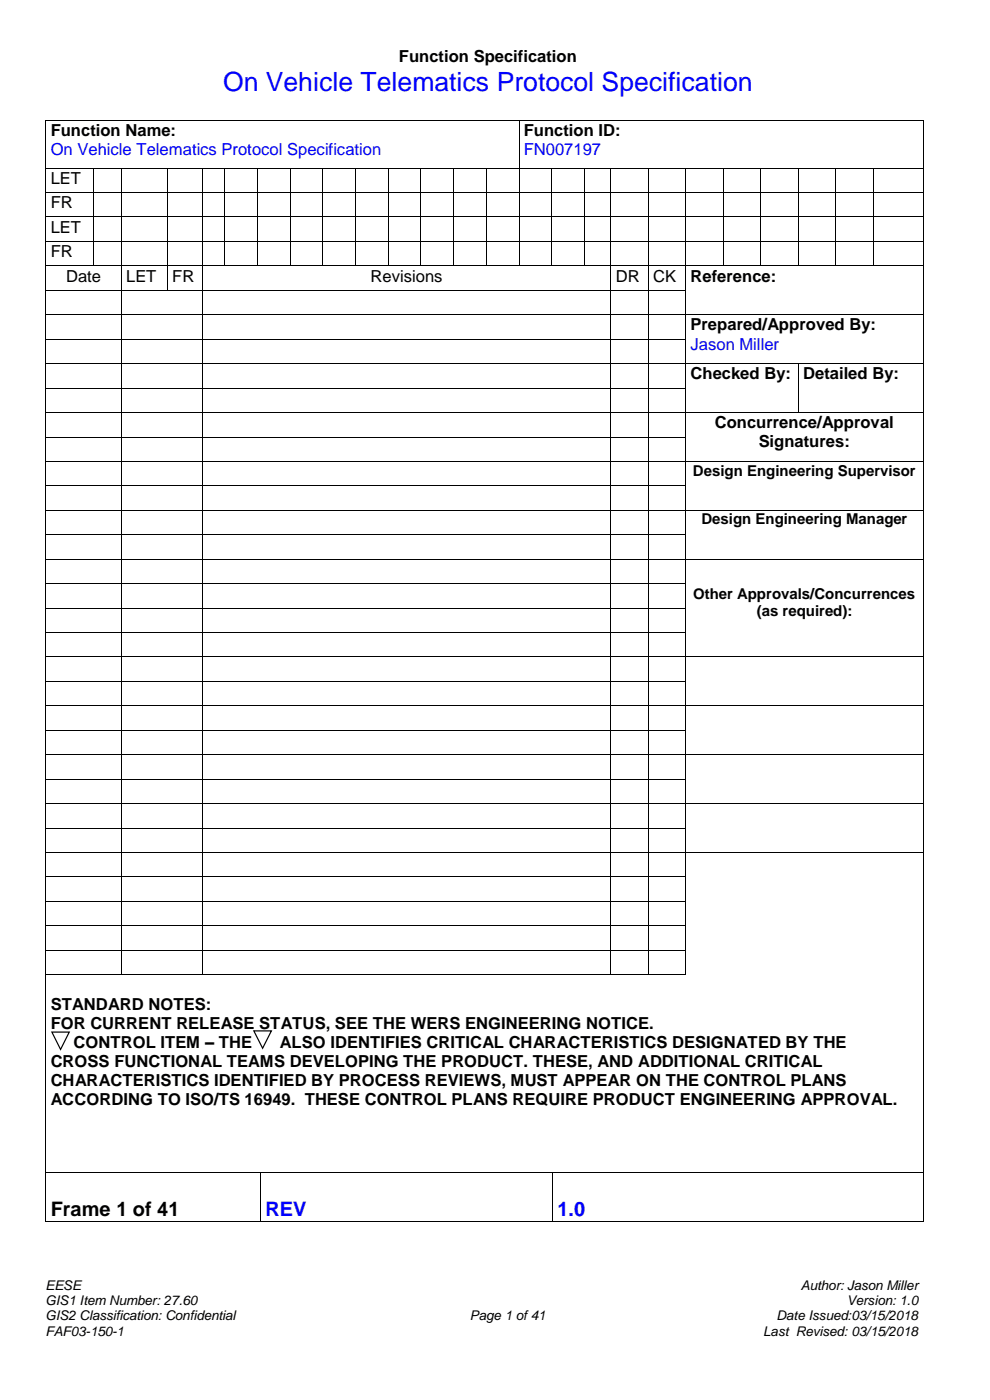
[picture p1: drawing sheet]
<svg xmlns="http://www.w3.org/2000/svg" width="210mm" height="297mm" viewBox="0 0 210 297" stroke-linecap="round" stroke-linejoin="round" font-family="sans-serif">
<g fill="#000">
<path d="M9.7 25.4h.1v.2h-.1z" fill-rule="evenodd"/>
<path d="M9.7 25.4h.1v.2h-.1z" fill-rule="evenodd"/>
<path d="M9.7 35.6h.1v.1h-.1z" fill-rule="evenodd"/>
<path d="M19.9 35.6h.1v.1h-.1z" fill-rule="evenodd"/>
<path d="M25.7 35.6h.1v.1h-.1z" fill-rule="evenodd"/>
<path d="M35.4 35.6h.2v.1h-.2z" fill-rule="evenodd"/>
<path d="M42.9 35.6h.2v.1h-.2z" fill-rule="evenodd"/>
<path d="M47.6 35.6h.2v.1h-.2z" fill-rule="evenodd"/>
<path d="M54.6 35.6h.1v.1h-.1z" fill-rule="evenodd"/>
<path d="M61.5 35.6h.1v.1h-.1z" fill-rule="evenodd"/>
<path d="M68.4 35.6h.2v.1h-.2z" fill-rule="evenodd"/>
<path d="M75.4 35.6h.1v.1h-.1z" fill-rule="evenodd"/>
<path d="M82.3 35.6h.2v.1h-.2z" fill-rule="evenodd"/>
<path d="M89.2 35.6h.2v.1h-.2z" fill-rule="evenodd"/>
<path d="M96.2 35.6h.1v.1h-.1z" fill-rule="evenodd"/>
<path d="M103.1 35.6h.2v.1h-.2z" fill-rule="evenodd"/>
<path d="M110 25.4h.2v.2h-.2z" fill-rule="evenodd"/>
<path d="M110 35.6h.2v.1h-.2z" fill-rule="evenodd"/>
<path d="M116.9 35.6h.2v.1h-.2z" fill-rule="evenodd"/>
<path d="M123.9 35.6h.2v.1h-.2z" fill-rule="evenodd"/>
<path d="M129.5 35.6h.2v.1h-.2z" fill-rule="evenodd"/>
<path d="M137.5 35.6h.2v.1h-.2z" fill-rule="evenodd"/>
<path d="M145.4 35.6h.2v.1h-.2z" fill-rule="evenodd"/>
<path d="M153.4 35.6h.1v.1h-.1z" fill-rule="evenodd"/>
<path d="M161.3 35.6h.2v.1h-.2z" fill-rule="evenodd"/>
<path d="M169.3 35.6h.2v.1h-.2z" fill-rule="evenodd"/>
<path d="M177.2 35.6h.2v.1h-.2z" fill-rule="evenodd"/>
<path d="M185.2 35.6h.2v.1h-.2z" fill-rule="evenodd"/>
<path d="M195.7 25.4h.2v.2h-.2z" fill-rule="evenodd"/>
<path d="M195.7 25.4h.2v.2h-.2z" fill-rule="evenodd"/>
<path d="M195.7 35.6h.2v.1h-.2z" fill-rule="evenodd"/>
<path d="M9.7 40.8h.1v.1h-.1z" fill-rule="evenodd"/>
<path d="M9.7 45.9h.1v.2h-.1z" fill-rule="evenodd"/>
<path d="M9.7 51.1h.1v.2h-.1z" fill-rule="evenodd"/>
<path d="M9.7 56.3h.1v.2h-.1z" fill-rule="evenodd"/>
<path d="M19.9 40.8h.1v.1h-.1z" fill-rule="evenodd"/>
<path d="M19.9 45.9h.1v.2h-.1z" fill-rule="evenodd"/>
<path d="M19.9 51.1h.1v.2h-.1z" fill-rule="evenodd"/>
<path d="M19.9 56.3h.1v.2h-.1z" fill-rule="evenodd"/>
<path d="M25.7 40.8h.1v.1h-.1z" fill-rule="evenodd"/>
<path d="M25.7 45.9h.1v.2h-.1z" fill-rule="evenodd"/>
<path d="M25.7 51.1h.1v.2h-.1z" fill-rule="evenodd"/>
<path d="M25.7 56.3h.1v.2h-.1z" fill-rule="evenodd"/>
<path d="M35.4 40.8h.2v.1h-.2z" fill-rule="evenodd"/>
<path d="M35.4 45.9h.2v.2h-.2z" fill-rule="evenodd"/>
<path d="M35.4 51.1h.2v.2h-.2z" fill-rule="evenodd"/>
<path d="M35.4 56.3h.2v.2h-.2z" fill-rule="evenodd"/>
<path d="M42.9 40.8h.2v.1h-.2z" fill-rule="evenodd"/>
<path d="M42.9 45.9h.2v.2h-.2z" fill-rule="evenodd"/>
<path d="M42.9 51.1h.2v.2h-.2z" fill-rule="evenodd"/>
<path d="M42.9 56.3h.2v.2h-.2z" fill-rule="evenodd"/>
<path d="M47.6 40.8h.2v.1h-.2z" fill-rule="evenodd"/>
<path d="M47.6 45.9h.2v.2h-.2z" fill-rule="evenodd"/>
<path d="M47.6 51.1h.2v.2h-.2z" fill-rule="evenodd"/>
<path d="M47.6 56.3h.2v.2h-.2z" fill-rule="evenodd"/>
<path d="M54.6 40.8h.1v.1h-.1z" fill-rule="evenodd"/>
<path d="M54.6 45.9h.1v.2h-.1z" fill-rule="evenodd"/>
<path d="M54.6 51.1h.1v.2h-.1z" fill-rule="evenodd"/>
<path d="M54.6 56.3h.1v.2h-.1z" fill-rule="evenodd"/>
<path d="M61.5 40.8h.1v.1h-.1z" fill-rule="evenodd"/>
<path d="M61.5 45.9h.1v.2h-.1z" fill-rule="evenodd"/>
<path d="M61.5 51.1h.1v.2h-.1z" fill-rule="evenodd"/>
<path d="M61.5 56.3h.1v.2h-.1z" fill-rule="evenodd"/>
<path d="M68.4 40.8h.2v.1h-.2z" fill-rule="evenodd"/>
<path d="M68.4 45.9h.2v.2h-.2z" fill-rule="evenodd"/>
<path d="M68.4 51.1h.2v.2h-.2z" fill-rule="evenodd"/>
<path d="M68.4 56.3h.2v.2h-.2z" fill-rule="evenodd"/>
<path d="M75.4 40.8h.1v.1h-.1z" fill-rule="evenodd"/>
<path d="M75.4 45.9h.1v.2h-.1z" fill-rule="evenodd"/>
<path d="M75.4 51.1h.1v.2h-.1z" fill-rule="evenodd"/>
<path d="M75.4 56.3h.1v.2h-.1z" fill-rule="evenodd"/>
<path d="M82.3 40.8h.2v.1h-.2z" fill-rule="evenodd"/>
<path d="M82.3 45.9h.2v.2h-.2z" fill-rule="evenodd"/>
<path d="M82.3 51.1h.2v.2h-.2z" fill-rule="evenodd"/>
<path d="M82.3 56.3h.2v.2h-.2z" fill-rule="evenodd"/>
<path d="M89.2 40.8h.2v.1h-.2z" fill-rule="evenodd"/>
<path d="M89.2 45.9h.2v.2h-.2z" fill-rule="evenodd"/>
<path d="M89.2 51.1h.2v.2h-.2z" fill-rule="evenodd"/>
<path d="M89.2 56.3h.2v.2h-.2z" fill-rule="evenodd"/>
<path d="M96.2 40.8h.1v.1h-.1z" fill-rule="evenodd"/>
<path d="M96.2 45.9h.1v.2h-.1z" fill-rule="evenodd"/>
<path d="M96.2 51.1h.1v.2h-.1z" fill-rule="evenodd"/>
<path d="M96.2 56.3h.1v.2h-.1z" fill-rule="evenodd"/>
<path d="M103.1 40.8h.2v.1h-.2z" fill-rule="evenodd"/>
<path d="M103.1 45.9h.2v.2h-.2z" fill-rule="evenodd"/>
<path d="M103.1 51.1h.2v.2h-.2z" fill-rule="evenodd"/>
<path d="M103.1 56.3h.2v.2h-.2z" fill-rule="evenodd"/>
<path d="M110 40.8h.2v.1h-.2z" fill-rule="evenodd"/>
<path d="M110 45.9h.2v.2h-.2z" fill-rule="evenodd"/>
<path d="M110 51.1h.2v.2h-.2z" fill-rule="evenodd"/>
<path d="M110 56.3h.2v.2h-.2z" fill-rule="evenodd"/>
<path d="M116.9 40.8h.2v.1h-.2z" fill-rule="evenodd"/>
<path d="M116.9 45.9h.2v.2h-.2z" fill-rule="evenodd"/>
<path d="M116.9 51.1h.2v.2h-.2z" fill-rule="evenodd"/>
<path d="M116.9 56.3h.2v.2h-.2z" fill-rule="evenodd"/>
<path d="M123.9 40.8h.2v.1h-.2z" fill-rule="evenodd"/>
<path d="M123.9 45.9h.2v.2h-.2z" fill-rule="evenodd"/>
<path d="M123.9 51.1h.2v.2h-.2z" fill-rule="evenodd"/>
<path d="M123.9 56.3h.2v.2h-.2z" fill-rule="evenodd"/>
<path d="M129.5 40.8h.2v.1h-.2z" fill-rule="evenodd"/>
<path d="M129.5 45.9h.2v.2h-.2z" fill-rule="evenodd"/>
<path d="M129.5 51.1h.2v.2h-.2z" fill-rule="evenodd"/>
<path d="M129.5 56.3h.2v.2h-.2z" fill-rule="evenodd"/>
<path d="M137.5 40.8h.2v.1h-.2z" fill-rule="evenodd"/>
<path d="M137.5 45.9h.2v.2h-.2z" fill-rule="evenodd"/>
<path d="M137.5 51.1h.2v.2h-.2z" fill-rule="evenodd"/>
<path d="M137.5 56.3h.2v.2h-.2z" fill-rule="evenodd"/>
<path d="M145.4 40.8h.2v.1h-.2z" fill-rule="evenodd"/>
<path d="M145.4 45.9h.2v.2h-.2z" fill-rule="evenodd"/>
<path d="M145.4 51.1h.2v.2h-.2z" fill-rule="evenodd"/>
<path d="M145.4 56.3h.2v.2h-.2z" fill-rule="evenodd"/>
<path d="M153.4 40.8h.1v.1h-.1z" fill-rule="evenodd"/>
<path d="M153.4 45.9h.1v.2h-.1z" fill-rule="evenodd"/>
<path d="M153.4 51.1h.1v.2h-.1z" fill-rule="evenodd"/>
<path d="M153.4 56.3h.1v.2h-.1z" fill-rule="evenodd"/>
<path d="M161.3 40.8h.2v.1h-.2z" fill-rule="evenodd"/>
<path d="M161.3 45.9h.2v.2h-.2z" fill-rule="evenodd"/>
<path d="M161.3 51.1h.2v.2h-.2z" fill-rule="evenodd"/>
<path d="M161.3 56.3h.2v.2h-.2z" fill-rule="evenodd"/>
<path d="M169.3 40.8h.2v.1h-.2z" fill-rule="evenodd"/>
<path d="M169.3 45.9h.2v.2h-.2z" fill-rule="evenodd"/>
<path d="M169.3 51.1h.2v.2h-.2z" fill-rule="evenodd"/>
<path d="M169.3 56.3h.2v.2h-.2z" fill-rule="evenodd"/>
<path d="M177.2 40.8h.2v.1h-.2z" fill-rule="evenodd"/>
<path d="M177.2 45.9h.2v.2h-.2z" fill-rule="evenodd"/>
<path d="M177.2 51.1h.2v.2h-.2z" fill-rule="evenodd"/>
<path d="M177.2 56.3h.2v.2h-.2z" fill-rule="evenodd"/>
<path d="M185.2 40.8h.2v.1h-.2z" fill-rule="evenodd"/>
<path d="M185.2 45.9h.2v.2h-.2z" fill-rule="evenodd"/>
<path d="M185.2 51.1h.2v.2h-.2z" fill-rule="evenodd"/>
<path d="M185.2 56.3h.2v.2h-.2z" fill-rule="evenodd"/>
<path d="M195.7 40.8h.2v.1h-.2z" fill-rule="evenodd"/>
<path d="M195.7 45.9h.2v.2h-.2z" fill-rule="evenodd"/>
<path d="M195.7 51.1h.2v.2h-.2z" fill-rule="evenodd"/>
<path d="M195.7 56.3h.2v.2h-.2z" fill-rule="evenodd"/>
<path d="M9.7 61.5h.1v.2h-.1z" fill-rule="evenodd"/>
<path d="M9.7 66.7h.1v.2h-.1z" fill-rule="evenodd"/>
<path d="M9.7 71.9h.1v.2h-.1z" fill-rule="evenodd"/>
<path d="M9.7 77.1h.1v.1h-.1z" fill-rule="evenodd"/>
<path d="M25.7 61.5h.1v.2h-.1z" fill-rule="evenodd"/>
<path d="M25.7 66.7h.1v.2h-.1z" fill-rule="evenodd"/>
<path d="M25.7 71.9h.1v.2h-.1z" fill-rule="evenodd"/>
<path d="M25.7 77.1h.1v.1h-.1z" fill-rule="evenodd"/>
<path d="M35.4 61.5h.2v.2h-.2z" fill-rule="evenodd"/>
<path d="M42.9 61.5h.2v.2h-.2z" fill-rule="evenodd"/>
<path d="M42.9 66.7h.2v.2h-.2z" fill-rule="evenodd"/>
<path d="M42.9 71.9h.2v.2h-.2z" fill-rule="evenodd"/>
<path d="M42.9 77.1h.2v.1h-.2z" fill-rule="evenodd"/>
<path d="M129.5 61.5h.2v.2h-.2z" fill-rule="evenodd"/>
<path d="M129.5 66.7h.2v.2h-.2z" fill-rule="evenodd"/>
<path d="M129.5 71.9h.2v.2h-.2z" fill-rule="evenodd"/>
<path d="M129.5 77.1h.2v.1h-.2z" fill-rule="evenodd"/>
<path d="M137.5 61.5h.2v.2h-.2z" fill-rule="evenodd"/>
<path d="M137.5 66.7h.2v.2h-.2z" fill-rule="evenodd"/>
<path d="M137.5 71.9h.2v.2h-.2z" fill-rule="evenodd"/>
<path d="M137.5 77.1h.2v.1h-.2z" fill-rule="evenodd"/>
<path d="M145.4 61.5h.2v.2h-.2z" fill-rule="evenodd"/>
<path d="M145.4 66.7h.2v.2h-.2z" fill-rule="evenodd"/>
<path d="M145.4 71.9h.2v.2h-.2z" fill-rule="evenodd"/>
<path d="M145.4 77.1h.2v.1h-.2z" fill-rule="evenodd"/>
<path d="M169.3 77.1h.2v.1h-.2z" fill-rule="evenodd"/>
<path d="M195.7 61.5h.2v.2h-.2z" fill-rule="evenodd"/>
<path d="M195.7 66.7h.2v.2h-.2z" fill-rule="evenodd"/>
<path d="M195.7 71.9h.2v.2h-.2z" fill-rule="evenodd"/>
<path d="M195.7 77.1h.2v.1h-.2z" fill-rule="evenodd"/>
<path d="M9.7 82.3h.1v.1h-.1z" fill-rule="evenodd"/>
<path d="M9.7 87.4h.1v.2h-.1z" fill-rule="evenodd"/>
<path d="M9.7 92.6h.1v.2h-.1z" fill-rule="evenodd"/>
<path d="M9.7 97.8h.1v.2h-.1z" fill-rule="evenodd"/>
<path d="M25.7 82.3h.1v.1h-.1z" fill-rule="evenodd"/>
<path d="M25.7 87.4h.1v.2h-.1z" fill-rule="evenodd"/>
<path d="M25.7 92.6h.1v.2h-.1z" fill-rule="evenodd"/>
<path d="M25.7 97.8h.1v.2h-.1z" fill-rule="evenodd"/>
<path d="M42.9 82.3h.2v.1h-.2z" fill-rule="evenodd"/>
<path d="M42.9 87.4h.2v.2h-.2z" fill-rule="evenodd"/>
<path d="M42.9 92.6h.2v.2h-.2z" fill-rule="evenodd"/>
<path d="M42.9 97.8h.2v.2h-.2z" fill-rule="evenodd"/>
<path d="M129.5 82.3h.2v.1h-.2z" fill-rule="evenodd"/>
<path d="M129.5 87.4h.2v.2h-.2z" fill-rule="evenodd"/>
<path d="M129.5 92.6h.2v.2h-.2z" fill-rule="evenodd"/>
<path d="M129.5 97.8h.2v.2h-.2z" fill-rule="evenodd"/>
<path d="M137.5 82.3h.2v.1h-.2z" fill-rule="evenodd"/>
<path d="M137.5 87.4h.2v.2h-.2z" fill-rule="evenodd"/>
<path d="M137.5 92.6h.2v.2h-.2z" fill-rule="evenodd"/>
<path d="M137.5 97.8h.2v.2h-.2z" fill-rule="evenodd"/>
<path d="M145.4 82.3h.2v.1h-.2z" fill-rule="evenodd"/>
<path d="M145.4 87.4h.2v.2h-.2z" fill-rule="evenodd"/>
<path d="M145.4 92.6h.2v.2h-.2z" fill-rule="evenodd"/>
<path d="M145.4 97.8h.2v.2h-.2z" fill-rule="evenodd"/>
<path d="M169.3 82.3h.2v.1h-.2z" fill-rule="evenodd"/>
<path d="M169.3 87.4h.2v.2h-.2z" fill-rule="evenodd"/>
<path d="M195.7 82.3h.2v.1h-.2z" fill-rule="evenodd"/>
<path d="M195.7 87.4h.2v.2h-.2z" fill-rule="evenodd"/>
<path d="M195.7 92.6h.2v.2h-.2z" fill-rule="evenodd"/>
<path d="M195.7 97.8h.2v.2h-.2z" fill-rule="evenodd"/>
<path d="M9.7 103h.1v.2h-.1z" fill-rule="evenodd"/>
<path d="M9.7 108.2h.1v.1h-.1z" fill-rule="evenodd"/>
<path d="M9.7 113.4h.1v.2h-.1z" fill-rule="evenodd"/>
<path d="M9.7 118.6h.1v.1h-.1z" fill-rule="evenodd"/>
<path d="M25.7 103h.1v.2h-.1z" fill-rule="evenodd"/>
<path d="M25.7 108.2h.1v.1h-.1z" fill-rule="evenodd"/>
<path d="M25.7 113.4h.1v.2h-.1z" fill-rule="evenodd"/>
<path d="M25.7 118.6h.1v.1h-.1z" fill-rule="evenodd"/>
<path d="M42.9 103h.2v.2h-.2z" fill-rule="evenodd"/>
<path d="M42.9 108.2h.2v.1h-.2z" fill-rule="evenodd"/>
<path d="M42.9 113.4h.2v.2h-.2z" fill-rule="evenodd"/>
<path d="M42.9 118.6h.2v.1h-.2z" fill-rule="evenodd"/>
<path d="M129.5 103h.2v.2h-.2z" fill-rule="evenodd"/>
<path d="M129.5 108.2h.2v.1h-.2z" fill-rule="evenodd"/>
<path d="M129.5 113.4h.2v.2h-.2z" fill-rule="evenodd"/>
<path d="M129.5 118.6h.2v.1h-.2z" fill-rule="evenodd"/>
<path d="M137.5 103h.2v.2h-.2z" fill-rule="evenodd"/>
<path d="M137.5 108.2h.2v.1h-.2z" fill-rule="evenodd"/>
<path d="M137.5 113.4h.2v.2h-.2z" fill-rule="evenodd"/>
<path d="M137.5 118.6h.2v.1h-.2z" fill-rule="evenodd"/>
<path d="M145.4 103h.2v.2h-.2z" fill-rule="evenodd"/>
<path d="M145.4 108.2h.2v.1h-.2z" fill-rule="evenodd"/>
<path d="M145.4 113.4h.2v.2h-.2z" fill-rule="evenodd"/>
<path d="M145.4 118.6h.2v.1h-.2z" fill-rule="evenodd"/>
<path d="M195.7 103h.2v.2h-.2z" fill-rule="evenodd"/>
<path d="M195.7 108.2h.2v.1h-.2z" fill-rule="evenodd"/>
<path d="M195.7 113.4h.2v.2h-.2z" fill-rule="evenodd"/>
<path d="M195.7 118.6h.2v.1h-.2z" fill-rule="evenodd"/>
<path d="M9.7 123.8h.1v.1h-.1z" fill-rule="evenodd"/>
<path d="M9.7 128.9h.1v.2h-.1z" fill-rule="evenodd"/>
<path d="M9.7 134.1h.1v.2h-.1z" fill-rule="evenodd"/>
<path d="M9.7 139.3h.1v.2h-.1z" fill-rule="evenodd"/>
<path d="M25.7 123.8h.1v.1h-.1z" fill-rule="evenodd"/>
<path d="M25.7 128.9h.1v.2h-.1z" fill-rule="evenodd"/>
<path d="M25.7 134.1h.1v.2h-.1z" fill-rule="evenodd"/>
<path d="M25.7 139.3h.1v.2h-.1z" fill-rule="evenodd"/>
<path d="M42.9 123.8h.2v.1h-.2z" fill-rule="evenodd"/>
<path d="M42.9 128.9h.2v.2h-.2z" fill-rule="evenodd"/>
<path d="M42.9 134.1h.2v.2h-.2z" fill-rule="evenodd"/>
<path d="M42.9 139.3h.2v.2h-.2z" fill-rule="evenodd"/>
<path d="M129.5 123.8h.2v.1h-.2z" fill-rule="evenodd"/>
<path d="M129.5 128.9h.2v.2h-.2z" fill-rule="evenodd"/>
<path d="M129.5 134.1h.2v.2h-.2z" fill-rule="evenodd"/>
<path d="M129.5 139.3h.2v.2h-.2z" fill-rule="evenodd"/>
<path d="M137.5 123.8h.2v.1h-.2z" fill-rule="evenodd"/>
<path d="M137.5 128.9h.2v.2h-.2z" fill-rule="evenodd"/>
<path d="M137.5 134.1h.2v.2h-.2z" fill-rule="evenodd"/>
<path d="M137.5 139.3h.2v.2h-.2z" fill-rule="evenodd"/>
<path d="M145.4 123.8h.2v.1h-.2z" fill-rule="evenodd"/>
<path d="M145.4 128.9h.2v.2h-.2z" fill-rule="evenodd"/>
<path d="M145.4 134.1h.2v.2h-.2z" fill-rule="evenodd"/>
<path d="M145.4 139.3h.2v.2h-.2z" fill-rule="evenodd"/>
<path d="M195.7 123.8h.2v.1h-.2z" fill-rule="evenodd"/>
<path d="M195.7 128.9h.2v.2h-.2z" fill-rule="evenodd"/>
<path d="M195.7 134.1h.2v.2h-.2z" fill-rule="evenodd"/>
<path d="M195.7 139.3h.2v.2h-.2z" fill-rule="evenodd"/>
<path d="M9.7 144.5h.1v.2h-.1z" fill-rule="evenodd"/>
<path d="M9.7 149.7h.1v.1h-.1z" fill-rule="evenodd"/>
<path d="M9.7 154.9h.1v.1h-.1z" fill-rule="evenodd"/>
<path d="M25.7 144.5h.1v.2h-.1z" fill-rule="evenodd"/>
<path d="M25.7 149.7h.1v.1h-.1z" fill-rule="evenodd"/>
<path d="M25.7 154.9h.1v.1h-.1z" fill-rule="evenodd"/>
<path d="M42.9 144.5h.2v.2h-.2z" fill-rule="evenodd"/>
<path d="M42.9 149.7h.2v.1h-.2z" fill-rule="evenodd"/>
<path d="M42.9 154.9h.2v.1h-.2z" fill-rule="evenodd"/>
<path d="M129.5 144.5h.2v.2h-.2z" fill-rule="evenodd"/>
<path d="M129.5 149.7h.2v.1h-.2z" fill-rule="evenodd"/>
<path d="M129.5 154.9h.2v.1h-.2z" fill-rule="evenodd"/>
<path d="M137.5 144.5h.2v.2h-.2z" fill-rule="evenodd"/>
<path d="M137.5 149.7h.2v.1h-.2z" fill-rule="evenodd"/>
<path d="M137.5 154.9h.2v.1h-.2z" fill-rule="evenodd"/>
<path d="M145.4 144.5h.2v.2h-.2z" fill-rule="evenodd"/>
<path d="M145.4 149.7h.2v.1h-.2z" fill-rule="evenodd"/>
<path d="M145.4 154.9h.2v.1h-.2z" fill-rule="evenodd"/>
<path d="M195.7 144.5h.2v.2h-.2z" fill-rule="evenodd"/>
<path d="M195.7 149.7h.2v.1h-.2z" fill-rule="evenodd"/>
<path d="M195.7 154.9h.2v.1h-.2z" fill-rule="evenodd"/>
<path d="M9.7 160h.1v.2h-.1z" fill-rule="evenodd"/>
<path d="M9.7 165.3h.1v.1h-.1z" fill-rule="evenodd"/>
<path d="M9.7 170.4h.1v.2h-.1z" fill-rule="evenodd"/>
<path d="M9.7 175.6h.1v.2h-.1z" fill-rule="evenodd"/>
<path d="M25.7 160h.1v.2h-.1z" fill-rule="evenodd"/>
<path d="M25.7 165.3h.1v.1h-.1z" fill-rule="evenodd"/>
<path d="M25.7 170.4h.1v.2h-.1z" fill-rule="evenodd"/>
<path d="M25.7 175.6h.1v.2h-.1z" fill-rule="evenodd"/>
<path d="M42.9 160h.2v.2h-.2z" fill-rule="evenodd"/>
<path d="M42.9 165.3h.2v.1h-.2z" fill-rule="evenodd"/>
<path d="M42.9 170.4h.2v.2h-.2z" fill-rule="evenodd"/>
<path d="M42.9 175.6h.2v.2h-.2z" fill-rule="evenodd"/>
<path d="M129.5 160h.2v.2h-.2z" fill-rule="evenodd"/>
<path d="M129.5 165.3h.2v.1h-.2z" fill-rule="evenodd"/>
<path d="M129.5 170.4h.2v.2h-.2z" fill-rule="evenodd"/>
<path d="M129.5 175.6h.2v.2h-.2z" fill-rule="evenodd"/>
<path d="M137.5 160h.2v.2h-.2z" fill-rule="evenodd"/>
<path d="M137.5 165.3h.2v.1h-.2z" fill-rule="evenodd"/>
<path d="M137.5 170.4h.2v.2h-.2z" fill-rule="evenodd"/>
<path d="M137.5 175.6h.2v.2h-.2z" fill-rule="evenodd"/>
<path d="M145.4 160h.2v.2h-.2z" fill-rule="evenodd"/>
<path d="M145.4 165.3h.2v.1h-.2z" fill-rule="evenodd"/>
<path d="M145.4 170.4h.2v.2h-.2z" fill-rule="evenodd"/>
<path d="M145.4 175.6h.2v.2h-.2z" fill-rule="evenodd"/>
<path d="M195.7 160h.2v.2h-.2z" fill-rule="evenodd"/>
<path d="M195.7 165.3h.2v.1h-.2z" fill-rule="evenodd"/>
<path d="M195.7 170.4h.2v.2h-.2z" fill-rule="evenodd"/>
<path d="M195.7 175.6h.2v.2h-.2z" fill-rule="evenodd"/>
<path d="M9.7 180.8h.1v.2h-.1z" fill-rule="evenodd"/>
<path d="M9.7 186h.1v.2h-.1z" fill-rule="evenodd"/>
<path d="M9.7 191.2h.1v.1h-.1z" fill-rule="evenodd"/>
<path d="M9.7 196.4h.1v.1h-.1z" fill-rule="evenodd"/>
<path d="M25.7 180.8h.1v.2h-.1z" fill-rule="evenodd"/>
<path d="M25.7 186h.1v.2h-.1z" fill-rule="evenodd"/>
<path d="M25.7 191.2h.1v.1h-.1z" fill-rule="evenodd"/>
<path d="M25.7 196.4h.1v.1h-.1z" fill-rule="evenodd"/>
<path d="M42.9 180.8h.2v.2h-.2z" fill-rule="evenodd"/>
<path d="M42.9 186h.2v.2h-.2z" fill-rule="evenodd"/>
<path d="M42.9 191.2h.2v.1h-.2z" fill-rule="evenodd"/>
<path d="M42.9 196.4h.2v.1h-.2z" fill-rule="evenodd"/>
<path d="M129.5 180.8h.2v.2h-.2z" fill-rule="evenodd"/>
<path d="M129.5 186h.2v.2h-.2z" fill-rule="evenodd"/>
<path d="M129.5 191.2h.2v.1h-.2z" fill-rule="evenodd"/>
<path d="M129.5 196.4h.2v.1h-.2z" fill-rule="evenodd"/>
<path d="M137.5 180.8h.2v.2h-.2z" fill-rule="evenodd"/>
<path d="M137.5 186h.2v.2h-.2z" fill-rule="evenodd"/>
<path d="M137.5 191.2h.2v.1h-.2z" fill-rule="evenodd"/>
<path d="M137.5 196.4h.2v.1h-.2z" fill-rule="evenodd"/>
<path d="M145.4 180.8h.2v.2h-.2z" fill-rule="evenodd"/>
<path d="M145.4 186h.2v.2h-.2z" fill-rule="evenodd"/>
<path d="M145.4 191.2h.2v.1h-.2z" fill-rule="evenodd"/>
<path d="M145.4 196.4h.2v.1h-.2z" fill-rule="evenodd"/>
<path d="M195.7 180.8h.2v.2h-.2z" fill-rule="evenodd"/>
<path d="M195.7 186h.2v.2h-.2z" fill-rule="evenodd"/>
<path d="M195.7 191.2h.2v.1h-.2z" fill-rule="evenodd"/>
<path d="M195.7 196.4h.2v.1h-.2z" fill-rule="evenodd"/>
<path d="M9.7 201.5h.1v.2h-.1z" fill-rule="evenodd"/>
<path d="M9.7 206.7h.1v.2h-.1z" fill-rule="evenodd"/>
<path d="M25.7 201.5h.1v.2h-.1z" fill-rule="evenodd"/>
<path d="M25.7 206.7h.1v.2h-.1z" fill-rule="evenodd"/>
<path d="M42.9 201.5h.2v.2h-.2z" fill-rule="evenodd"/>
<path d="M42.9 206.7h.2v.2h-.2z" fill-rule="evenodd"/>
<path d="M129.5 201.5h.2v.2h-.2z" fill-rule="evenodd"/>
<path d="M129.5 206.7h.2v.2h-.2z" fill-rule="evenodd"/>
<path d="M137.5 201.5h.2v.2h-.2z" fill-rule="evenodd"/>
<path d="M137.5 206.7h.2v.2h-.2z" fill-rule="evenodd"/>
<path d="M145.4 201.5h.2v.2h-.2z" fill-rule="evenodd"/>
<path d="M145.4 206.7h.2v.2h-.2z" fill-rule="evenodd"/>
<path d="M145.4 206.7h.2v.2h-.2z" fill-rule="evenodd"/>
<path d="M195.7 201.5h.2v.2h-.2z" fill-rule="evenodd"/>
<path d="M195.7 206.7h.2v.2h-.2z" fill-rule="evenodd"/>
<path d="M9.7 248.8h.1v.2h-.1z" fill-rule="evenodd"/>
<path d="M9.7 259h.1v.2h-.1z" fill-rule="evenodd"/>
<path d="M9.7 259h.1v.2h-.1z" fill-rule="evenodd"/>
<path d="M55.3 248.8h.1v.2h-.1z" fill-rule="evenodd"/>
<path d="M55.3 259h.1v.2h-.1z" fill-rule="evenodd"/>
<path d="M117.2 248.8h.1v.2h-.1z" fill-rule="evenodd"/>
<path d="M117.2 259h.1v.2h-.1z" fill-rule="evenodd"/>
<path d="M195.7 248.8h.2v.2h-.2z" fill-rule="evenodd"/>
<path d="M195.7 259h.2v.2h-.2z" fill-rule="evenodd"/>
<path d="M195.7 259h.2v.2h-.2z" fill-rule="evenodd"/>
</g>
<g fill="none" stroke="#000" stroke-width=".21">
<path d="M9.7 25.6v10M9.7 35.7v5.1M9.8 25.5h100.2M9.8 35.7h10.1M19.9 35.7v5.1M20 35.7h5.7M25.7 35.7v5.1M25.8 35.7h9.6M35.5 35.7v5.1M35.6 35.7h7.3M43 35.7v5.1M43.1 35.7h4.5"/>
<path d="M47.7 35.7v5.1M47.8 35.7h6.8M54.7 35.7v5.1M54.7 35.7h6.8M61.6 35.7v5.1M61.6 35.7h6.8M68.5 35.7v5.1M68.6 35.7h6.8M75.5 35.7v5.1M75.5 35.7h6.8M82.4 35.7v5.1M82.5 35.7h6.7"/>
<path d="M89.3 35.7v5.1M89.4 35.7h6.8M96.2 35.7v5.1M96.3 35.7h6.8M103.2 35.7v5.1M103.3 35.7h6.7M110.1 25.6v10M110.1 35.7v5.1M110.2 25.5h85.5M110.2 35.7h6.8M117 35.7v5.1M117.1 35.7h6.8"/>
<path d="M124 35.7v5.1M124.1 35.7h5.4M129.6 35.7v5.1M129.7 35.7h7.8M137.6 35.7v5.1M137.7 35.7h7.7M145.5 35.7v5.1M145.6 35.7h7.8M153.4 35.7v5.1M153.5 35.7h7.8M161.4 35.7v5.1M161.5 35.7h7.8"/>
<path d="M169.4 35.7v5.1M169.5 35.7h7.7M177.3 35.7v5.1M177.4 35.7h7.8M185.3 35.7v5.1M185.4 35.7h10.3M195.8 25.6v10M195.8 35.7v5.1M9.7 40.9v5M9.7 46.1v5M9.7 51.3v5M9.7 56.5v5"/>
<path d="M9.8 40.9h10.1M9.8 46h10.1M9.8 51.2h10.1M9.8 56.4h10.1M19.9 40.9v5M19.9 46.1v5M19.9 51.3v5M20 40.9h5.7M20 46h5.7M20 51.2h5.7M20 56.4h5.7M25.7 40.9v5"/>
<path d="M25.7 46.1v5M25.7 51.3v5M25.7 56.5v5M25.8 40.9h9.6M25.8 46h9.6M25.8 51.2h9.6M25.8 56.4h9.6M35.5 40.9v5M35.5 46.1v5M35.5 51.3v5M35.5 56.5v5M35.6 40.9h7.3"/>
<path d="M35.6 46h7.3M35.6 51.2h7.3M35.6 56.4h7.3M43 40.9v5M43 46.1v5M43 51.3v5M43 56.5v5M43.1 40.9h4.5M43.1 46h4.5M43.1 51.2h4.5M43.1 56.4h4.5M47.7 40.9v5"/>
<path d="M47.7 46.1v5M47.7 51.3v5M47.8 40.9h6.8M47.8 46h6.8M47.8 51.2h6.8M47.8 56.4h6.8M54.7 40.9v5M54.7 46.1v5M54.7 51.3v5M54.7 40.9h6.8M54.7 46h6.8M54.7 51.2h6.8"/>
<path d="M54.7 56.4h6.8M61.6 40.9v5M61.6 46.1v5M61.6 51.3v5M61.6 40.9h6.8M61.6 46h6.8M61.6 51.2h6.8M61.6 56.4h6.8M68.5 40.9v5M68.5 46.1v5M68.5 51.3v5M68.6 40.9h6.8"/>
<path d="M68.6 46h6.8M68.6 51.2h6.8M68.6 56.4h6.8M75.5 40.9v5M75.5 46.1v5M75.5 51.3v5M75.5 40.9h6.8M75.5 46h6.8M75.5 51.2h6.8M75.5 56.4h6.8M82.4 40.9v5M82.4 46.1v5"/>
<path d="M82.4 51.3v5M82.5 40.9h6.7M82.5 46h6.7M82.5 51.2h6.7M82.5 56.4h6.7M89.3 40.9v5M89.3 46.1v5M89.3 51.3v5M89.4 40.9h6.8M89.4 46h6.8M89.4 51.2h6.8M89.4 56.4h6.8"/>
<path d="M96.2 40.9v5M96.2 46.1v5M96.2 51.3v5M96.3 40.9h6.8M96.3 46h6.8M96.3 51.2h6.8M96.3 56.4h6.8M103.2 40.9v5M103.2 46.1v5M103.2 51.3v5M103.3 40.9h6.7M103.3 46h6.7"/>
<path d="M103.3 51.2h6.7M103.3 56.4h6.7M110.1 40.9v5M110.1 46.1v5M110.1 51.3v5M110.2 40.9h6.8M110.2 46h6.8M110.2 51.2h6.8M110.2 56.4h6.8M117 40.9v5M117 46.1v5M117 51.3v5"/>
<path d="M117.1 40.9h6.8M117.1 46h6.8M117.1 51.2h6.8M117.1 56.4h6.8M124 40.9v5M124 46.1v5M124 51.3v5M124.1 40.9h5.4M124.1 46h5.4M124.1 51.2h5.4M124.1 56.4h5.4M129.6 40.9v5"/>
<path d="M129.6 46.1v5M129.6 51.3v5M129.6 56.5v5M129.7 40.9h7.8M129.7 46h7.8M129.7 51.2h7.8M129.7 56.4h7.8M137.6 40.9v5M137.6 46.1v5M137.6 51.3v5M137.6 56.5v5M137.7 40.9h7.7"/>
<path d="M137.7 46h7.7M137.7 51.2h7.7M137.7 56.4h7.7M145.5 40.9v5M145.5 46.1v5M145.5 51.3v5M145.5 56.5v5M145.6 40.9h7.8M145.6 46h7.8M145.6 51.2h7.8M145.6 56.4h7.8M153.4 40.9v5"/>
<path d="M153.4 46.1v5M153.4 51.3v5M153.5 40.9h7.8M153.5 46h7.8M153.5 51.2h7.8M153.5 56.4h7.8M161.4 40.9v5M161.4 46.1v5M161.4 51.3v5M161.5 40.9h7.8M161.5 46h7.8M161.5 51.2h7.8"/>
<path d="M161.5 56.4h7.8M169.4 40.9v5M169.4 46.1v5M169.4 51.3v5M169.5 40.9h7.7M169.5 46h7.7M169.5 51.2h7.7M169.5 56.4h7.7M177.3 40.9v5M177.3 46.1v5M177.3 51.3v5M177.4 40.9h7.8"/>
<path d="M177.4 46h7.8M177.4 51.2h7.8M177.4 56.4h7.8M185.3 40.9v5M185.3 46.1v5M185.3 51.3v5M185.4 40.9h10.3M185.4 46h10.3M185.4 51.2h10.3M185.4 56.4h10.3M195.8 40.9v5M195.8 46.1v5"/>
<path d="M195.8 51.3v5M195.8 56.5v5M9.7 61.7v5M9.7 66.9v5M9.7 72.1v5M9.7 77.2v5.1M9.8 61.6h15.9M9.8 66.8h15.9M9.8 72h15.9M9.8 77.1h15.9M25.7 61.7v5M25.7 66.9v5"/>
<path d="M25.7 72.1v5M25.7 77.2v5.1M25.8 61.6h9.6M25.8 66.8h17.1M25.8 72h17.1M25.8 77.1h17.1M35.6 61.6h7.3M43 61.7v5M43 66.9v5M43 72.1v5M43 77.2v5.1M43.1 61.6h86.4"/>
<path d="M43.1 66.8h86.4M43.1 72h86.4M43.1 77.1h86.4M129.6 61.7v5M129.6 66.9v5M129.6 72.1v5M129.6 77.2v5.1M129.7 61.6h7.8M129.7 66.8h7.8M129.7 72h7.8M129.7 77.1h7.8M137.6 61.7v5"/>
<path d="M137.6 66.9v5M137.6 72.1v5M137.6 77.2v5.1M137.7 61.6h7.7M137.7 66.8h7.7M137.7 72h7.7M137.7 77.1h7.7M145.5 61.7v5M145.5 66.9v5M145.5 72.1v5M145.5 77.2v5.1M145.6 66.8h50.1"/>
<path d="M145.6 77.1h23.7M169.4 77.2v5.1M169.5 77.1h26.2M195.8 61.7v5M195.8 66.9v5M195.8 72.1v5M195.8 77.2v5.1M9.7 82.4v5M9.7 87.6v5M9.7 92.8v5M9.7 98v5M9.8 82.4h15.9"/>
<path d="M9.8 87.5h15.9M9.8 92.7h15.9M9.8 97.9h15.9M25.7 82.4v5M25.7 87.6v5M25.7 92.8v5M25.7 98v5M25.8 82.4h17.1M25.8 87.5h17.1M25.8 92.7h17.1M25.8 97.9h17.1M43 82.4v5"/>
<path d="M43 87.6v5M43 92.8v5M43 98v5M43.1 82.4h86.4M43.1 87.5h86.4M43.1 92.7h86.4M43.1 97.9h86.4M129.6 82.4v5M129.6 87.6v5M129.6 92.8v5M129.6 98v5M129.7 82.4h7.8"/>
<path d="M129.7 87.5h7.8M129.7 92.7h7.8M129.7 97.9h7.8M137.6 82.4v5M137.6 87.6v5M137.6 92.8v5M137.6 98v5M137.7 82.4h7.7M137.7 87.5h7.7M137.7 92.7h7.7M137.7 97.9h7.7M145.5 82.4v5"/>
<path d="M145.5 87.6v5M145.5 92.8v5M145.5 98v5M145.6 87.5h23.7M145.6 97.9h50.1M169.4 82.4v5M169.5 87.5h26.2M195.8 82.4v5M195.8 87.6v5M195.8 92.8v5M195.8 98v5M9.7 103.2v5"/>
<path d="M9.7 108.3v5.1M9.7 113.6v5M9.7 118.7v5.1M9.8 103.1h15.9M9.8 108.3h15.9M9.8 113.5h15.9M9.8 118.6h15.9M25.7 103.2v5M25.7 108.3v5.1M25.7 113.6v5M25.7 118.7v5.1M25.8 103.1h17.1"/>
<path d="M25.8 108.3h17.1M25.8 113.5h17.1M25.8 118.6h17.1M43 103.2v5M43 108.3v5.1M43 113.6v5M43 118.7v5.1M43.1 103.1h86.4M43.1 108.3h86.4M43.1 113.5h86.4M43.1 118.6h86.4M129.6 103.2v5"/>
<path d="M129.6 108.3v5.1M129.6 113.6v5M129.6 118.7v5.1M129.7 103.1h7.8M129.7 108.3h7.8M129.7 113.5h7.8M129.7 118.6h7.8M137.6 103.2v5M137.6 108.3v5.1M137.6 113.6v5M137.6 118.7v5.1M137.7 103.1h7.7"/>
<path d="M137.7 108.3h7.7M137.7 113.5h7.7M137.7 118.6h7.7M145.5 103.2v5M145.5 108.3v5.1M145.5 113.6v5M145.5 118.7v5.1M145.6 108.3h50.1M145.6 118.6h50.1M195.8 103.2v5M195.8 108.3v5.1M195.8 113.6v5"/>
<path d="M195.8 118.7v5.1M9.7 123.9v5M9.7 129.1v5M9.7 134.3v5M9.7 139.5v5M9.8 123.8h15.9M9.8 129h15.9M9.8 134.2h15.9M9.8 139.4h15.9M25.7 123.9v5M25.7 129.1v5M25.7 134.3v5"/>
<path d="M25.7 139.5v5M25.8 123.8h17.1M25.8 129h17.1M25.8 134.2h17.1M25.8 139.4h17.1M43 123.9v5M43 129.1v5M43 134.3v5M43 139.5v5M43.1 123.8h86.4M43.1 129h86.4M43.1 134.2h86.4"/>
<path d="M43.1 139.4h86.4M129.6 123.9v5M129.6 129.1v5M129.6 134.3v5M129.6 139.5v5M129.7 123.8h7.8M129.7 129h7.8M129.7 134.2h7.8M129.7 139.4h7.8M137.6 123.9v5M137.6 129.1v5M137.6 134.3v5"/>
<path d="M137.6 139.5v5M137.7 123.8h7.7M137.7 129h7.7M137.7 134.2h7.7M137.7 139.4h7.7M145.5 123.9v5M145.5 129.1v5M145.5 134.3v5M145.5 139.5v5M145.6 139.4h50.1M195.8 123.9v5M195.8 129.1v5"/>
<path d="M195.8 134.3v5M195.8 139.5v5M9.7 144.7v5M9.7 149.8v5.1M9.7 155v5M9.8 144.6h15.9M9.8 149.8h15.9M9.8 155h15.9M25.7 144.7v5M25.7 149.8v5.1M25.7 155v5M25.8 144.6h17.1"/>
<path d="M25.8 149.8h17.1M25.8 155h17.1M43 144.7v5M43 149.8v5.1M43 155v5M43.1 144.6h86.4M43.1 149.8h86.4M43.1 155h86.4M129.6 144.7v5M129.6 149.8v5.1M129.6 155v5M129.7 144.6h7.8"/>
<path d="M129.7 149.8h7.8M129.7 155h7.8M137.6 144.7v5M137.6 149.8v5.1M137.6 155v5M137.7 144.6h7.7M137.7 149.8h7.7M137.7 155h7.7M145.5 144.7v5M145.5 149.8v5.1M145.5 155v5M145.6 149.8h50.1"/>
<path d="M195.8 144.7v5M195.8 149.8v5.1M195.8 155v5M9.7 160.2v5.1M9.7 165.4v5M9.7 170.6v5M9.7 175.8v5M9.8 160.1h15.9M9.8 165.3h15.9M9.8 170.5h15.9M9.8 175.7h15.9M25.7 160.2v5.1"/>
<path d="M25.7 165.4v5M25.7 170.6v5M25.7 175.8v5M25.8 160.1h17.1M25.8 165.3h17.1M25.8 170.5h17.1M25.8 175.7h17.1M43 160.2v5.1M43 165.4v5M43 170.6v5M43 175.8v5M43.1 160.1h86.4"/>
<path d="M43.1 165.3h86.4M43.1 170.5h86.4M43.1 175.7h86.4M129.6 160.2v5.1M129.6 165.4v5M129.6 170.6v5M129.6 175.8v5M129.7 160.1h7.8M129.7 165.3h7.8M129.7 170.5h7.8M129.7 175.7h7.8M137.6 160.2v5.1"/>
<path d="M137.6 165.4v5M137.6 170.6v5M137.6 175.8v5M137.7 160.1h7.7M137.7 165.3h7.7M137.7 170.5h7.7M137.7 175.7h7.7M145.5 160.2v5.1M145.5 165.4v5M145.5 170.6v5M145.5 175.8v5M145.6 160.1h50.1"/>
<path d="M145.6 170.5h50.1M195.8 160.2v5.1M195.8 165.4v5M195.8 170.6v5M195.8 175.8v5M9.7 181v5M9.7 186.2v5M9.7 191.3v5.1M9.7 196.5v5M9.8 180.9h15.9M9.8 186.1h15.9M9.8 191.3h15.9"/>
<path d="M9.8 196.5h15.9M25.7 181v5M25.7 186.2v5M25.7 191.3v5.1M25.7 196.5v5M25.8 180.9h17.1M25.8 186.1h17.1M25.8 191.3h17.1M25.8 196.5h17.1M43 181v5M43 186.2v5M43 191.3v5.1"/>
<path d="M43 196.5v5M43.1 180.9h86.4M43.1 186.1h86.4M43.1 191.3h86.4M43.1 196.5h86.4M129.6 181v5M129.6 186.2v5M129.6 191.3v5.1M129.6 196.5v5M129.7 180.9h7.8M129.7 186.1h7.8M129.7 191.3h7.8"/>
<path d="M129.7 196.5h7.8M137.6 181v5M137.6 186.2v5M137.6 191.3v5.1M137.6 196.5v5M137.7 180.9h7.7M137.7 186.1h7.7M137.7 191.3h7.7M137.7 196.5h7.7M145.5 181v5M145.5 186.2v5M145.5 191.3v5.1"/>
<path d="M145.5 196.5v5M145.6 180.9h50.1M195.8 181v5M195.8 186.2v5M195.8 191.3v5.1M195.8 196.5v5M9.7 201.7v5M9.7 206.9v41.9M9.8 201.6h15.9M9.8 206.8h15.9M25.7 201.7v5M25.8 201.6h17.1"/>
<path d="M25.8 206.8h17.1M43 201.7v5M43.1 201.6h86.4M43.1 206.8h86.4M129.6 201.7v5M129.7 201.6h7.8M129.7 206.8h7.8M137.6 201.7v5M137.7 201.6h7.7M137.7 206.8h7.7M145.5 201.7v5M195.8 201.7v5"/>
<path d="M195.8 206.9v41.9M9.7 249v10M9.8 248.9h45.5M9.8 259.1h45.5M55.3 249v10M55.4 248.9h61.8M55.4 259.1h61.8M117.2 249v10M117.3 248.9h78.4M117.3 259.1h78.4M195.8 249v10"/>
</g>
<path d="M11 219h3.7l-1.9 3.7z" fill="#fff"/>
<path d="M11 219h3.7l-1.9 3.7z" fill="none" stroke="#000" stroke-width=".25"/>
<path d="M53.8 218.7h3.8l-1.9 3.7z" fill="#fff"/>
<path d="M53.8 218.7h3.8l-1.9 3.7z" fill="none" stroke="#000" stroke-width=".25"/>
<text font-size="5.6" fill="#00f" x="47.3" y="19.3">On Vehicle Telematics Protocol Specification</text>
<text font-size="4.2" x="10.8" y="258">Frame 1 of 41</text>
<g font-size="4.2" fill="#00c">
<text x="56.3" y="258">REV</text>
<text x="118.3" y="258">1.0</text>
</g>
<g font-size="3.5">
<text x="84.6" y="13.2">Function Specification</text>
<text x="10.8" y="28.8">Function Name:</text>
<text x="111.1" y="28.8">Function ID:</text>
<text x="10.8" y="39">LET</text>
<text x="10.8" y="44.2">FR</text>
<text x="10.8" y="49.4">LET</text>
<text x="10.8" y="54.6">FR</text>
<text x="14" y="59.8">Date</text>
<text x="26.8" y="59.8">LET</text>
<text x="36.5" y="59.8">FR</text>
<text x="78.6" y="59.8">Revisions</text>
<text x="130.6" y="59.8">DR</text>
<text x="138.6" y="59.8">CK</text>
<text x="146.5" y="59.7">Reference:</text>
<text x="146.5" y="70.1">Prepared/Approved By:</text>
<text x="146.5" y="80.5">Checked By:</text>
<text x="170.4" y="80.5">Detailed By:</text>
<text x="151.6" y="90.9">Concurrence/Approval</text>
<text x="160.9" y="94.9">Signatures:</text>
<text x="10.8" y="214.2">STANDARD NOTES:</text>
<text x="10.8" y="218.3">FOR CURRENT RELEASE STATUS, SEE THE WERS ENGINEERING NOTICE.</text>
<text x="10.8" y="226.3">CROSS FUNCTIONAL TEAMS DEVELOPING THE PRODUCT. THESE, AND ADDITIONAL CRITICAL</text>
<text x="15.6" y="222.3">CONTROL ITEM – THE</text>
<text x="59.4" y="222.3">ALSO IDENTIFIES CRITICAL CHARACTERISTICS DESIGNATED BY THE</text>
<text x="10.8" y="230.4">CHARACTERISTICS IDENTIFIED BY PROCESS REVIEWS, MUST APPEAR ON THE CONTROL PLANS</text>
<text x="10.8" y="234.5">ACCORDING TO ISO/TS 16949. THESE CONTROL PLANS REQUIRE PRODUCT ENGINEERING APPROVAL.</text>
</g>
<g font-size="3.5" fill="#00f">
<text x="10.8" y="32.9">On Vehicle Telematics Protocol Specification</text>
<text x="111.1" y="32.9">FN007197</text>
</g>
<text font-size="3.5" fill="#00c" x="146.5" y="74.2">Jason Miller</text>
<g font-size="3.2">
<text x="147" y="100.9">Design Engineering Supervisor</text>
<text x="148.8" y="111.3">Design Engineering Manager</text>
<text x="147" y="127.1">Other Approvals/Concurrences</text>
<text x="160.5" y="130.7">(as required):</text>
</g>
<g font-size="2.8">
<text x="9.7" y="273.7">EESE</text>
<text x="169.9" y="273.7">Author: Jason Miller</text>
<text x="9.7" y="276.9">GIS1 Item Number: 27.60</text>
<text x="9.7" y="280.2">GIS2 Classification: Confidential</text>
<text x="99.7" y="280.2">Page 1 of41</text>
<text x="164.8" y="280.2">Date Issued:03/15/2018</text>
<text x="179.7" y="276.9">Version: 1.0</text>
<text x="9.7" y="283.4">FAF03-150-1</text>
<text x="161.9" y="283.4">Last Revised: 03/15/2018</text>
</g>
</svg>
